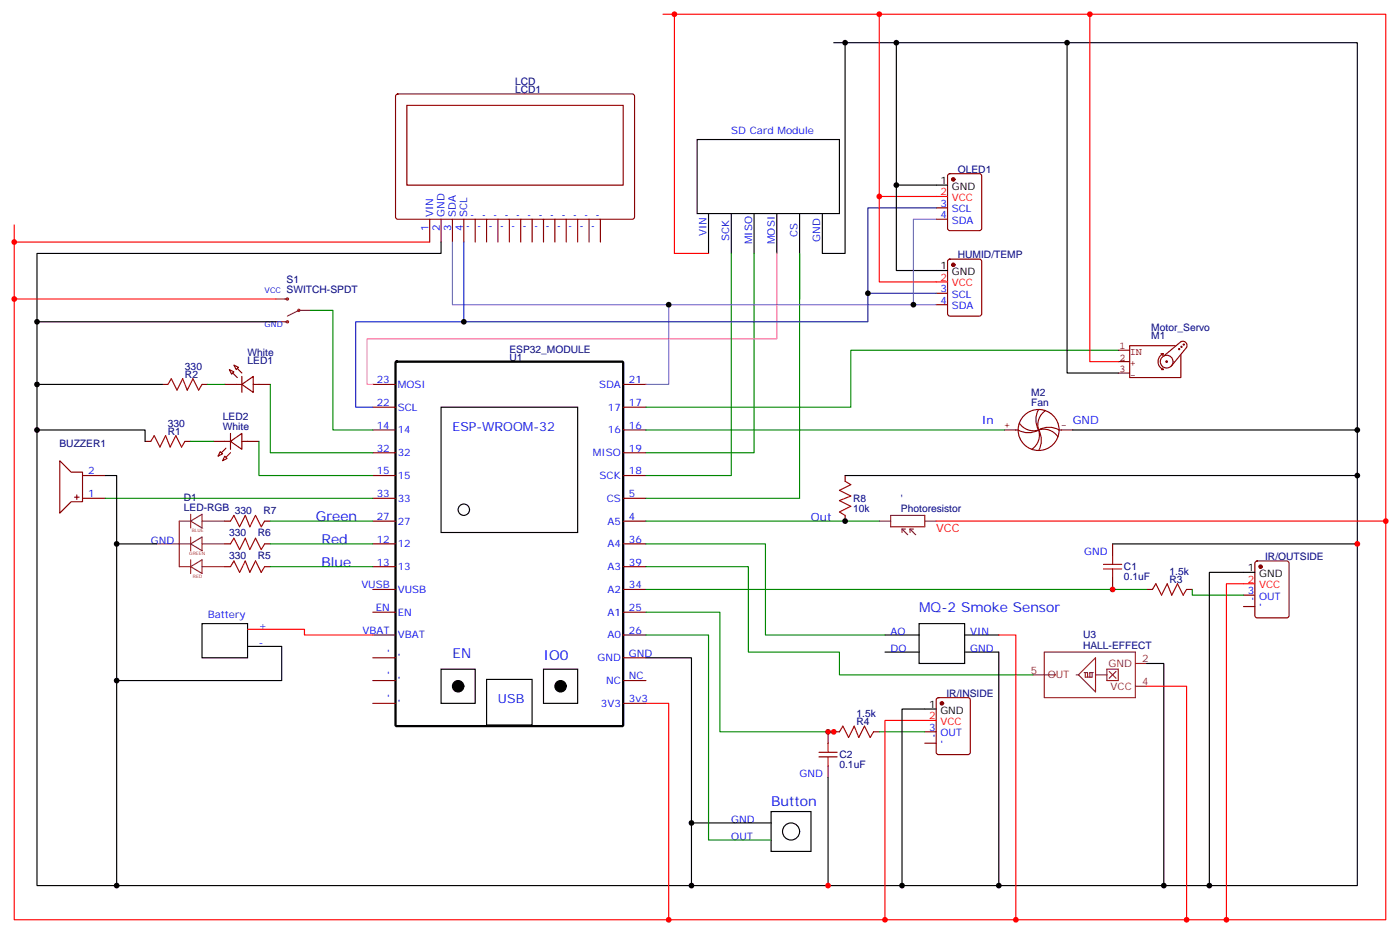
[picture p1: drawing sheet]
<svg xmlns="http://www.w3.org/2000/svg" width="434mm" height="289mm" viewBox="0 0 434 289" stroke-linecap="round" stroke-linejoin="round" font-family="sans-serif">
<g fill="none" stroke="#000" stroke-width=".35">
<path d="M258.4 13.2h162.3v261.1h-206.4M261.9 13.2v65.3h-7v-12.4M277.8 13.2v44.1h15.9M330.7 13.2v102.3h15.9M216.1 43.2h44.1v22.9h-44.1zM277.8 57.3v26.5h15.9M136.7 75v3.5h-125.2v195.8h202.8v-70.6h-14.1M219.6 66.1v12.4M226.7 66.1v12.4M233.7 66.1v12.4M240.8 66.1v12.4M247.8 66.1v12.4"/>
<path d="M11.5 99.7h74M11.5 119.1h38.8M11.5 133.2h33.5v3.5M136.7 126.1h42.3v38.8h-42.3zM332.5 133.2h88.2M32.6 147.3h3.6v127M261.9 147.3h158.8M36.2 168.5h12.3M344.8 168.5h75.9M388.9 177.3h-14.1v97M62.6 193.1h14.1v10.6h-14.1zM274.3 196.7h10.6"/>
<path d="M284.9 193.1h14.1v12.4h-14.1zM299 196.7h10.6M76.7 200.2h10.6v10.6h-51.1M136.7 207.3h10.6v10.5h-10.6zM150.8 210.4h14.1v14.1h-14.1zM168.5 207.3h10.5v10.5h-10.5zM274.3 202h10.6M290.2 219.6h-10.6v54.7M299 202h10.6v72.3M355.4 205.5h5.3v68.8M214.3 254.9h24.7M239 251.4h12.4v12.3h-12.4z"/>
<path d="M256.6 240.8v33.5"/>
<circle cx="143.8" cy="157.9" r="1.76"/>
<circle cx="245.2" cy="257.5" r="2.65"/>
</g>
<path d="M122.6 112.2l.3-.2h69.9l.3 .2v112.3l-.1 .3-70.1 .1-.3-.2z" fill="none" stroke="#000" stroke-width=".71"/>
<g fill="none" stroke="#870000" stroke-width=".35">
<path d="M122.8 29.3l.5-.2 72.9 .1 .5 .6-.1 37.7-.6 .4-73-.1-.4-.6v-37.4zM126.1 32.6h67v24.7h-67zM293.9 54l.5-.2h9.2l.6 .4 .1 16.5-.5 .7h-9.4l-.7-.4v-16.5zM133.2 67.9v7.1M136.7 67.9v7.1M140.2 67.9v7.1M143.8 67.9v7.1M147.3 67.9v7.1M150.8 67.9v7.1M154.3 67.9v7.1M157.9 67.9v7.1M161.4 67.9v7.1"/>
<path d="M164.9 67.9v7.1M168.5 67.9v7.1M172 67.9v7.1M175.5 67.9v7.1M179 67.9v7.1M182.6 67.9v7.1M186.1 67.9v7.1M290.2 64.4h3.5M290.2 67.9h3.5M290.2 90.8h3.5M290.2 94.4h3.5M293.9 80.5l.5-.2h9.2l.6 .4 .1 16.5-.5 .6-9.4 .1-.7-.5v-16.4z"/>
<path d="M50.3 119.1h1.7M62.6 119.1h1.8M69.7 119.1h5.3M71.1 114.5l1.4 .7-.7 .7zM72.5 113.1l1.4 .7-.7 .7zM75 119.1l3.5-2.5v4.9zM75 116.6v4.9M78.5 119.1h5.3M115.5 119.1h7.1M193.1 119.1h7.1M45 136.7h1.7M57.3 136.7h1.8"/>
<path d="M66.1 136.7h5.3M68.3 139.9l.7 .7-1.4 .7zM71.4 136.7l3.6-2.5v5zM71.4 134.2v5M75 136.7h5.3M115.5 133.2h7.1M115.5 126.1h7.1M193.1 133.2h7.1M193.1 126.1h7.1M18.5 142.7l3.5 3.5h3.6v9.2h-3.6l-3.5 3.5zM23.1 154h1.4M23.8 153.3v1.4"/>
<path d="M25.6 154.3h7M25.6 147.3h7M69.7 141.3l.7 .7-1.4 .7zM115.5 154.3h7.1M115.5 147.3h7.1M115.5 140.2h7.1M193.1 154.3h7.1M193.1 147.3h7.1M193.1 140.2h7.1M261.9 147.3v1.7M261.9 159.6v1.8M69.7 175.5h1.7"/>
<path d="M69.7 168.5h1.7M69.7 161.4h1.7M82 175.5h1.8M82 168.5h1.8M82 161.4h1.8M115.5 175.5h7.1M115.5 168.5h7.1M115.5 161.4h7.1M193.1 175.5h7.1M193.1 168.5h7.1M193.1 161.4h7.1M344.8 168.5v3.5"/>
<path d="M344.8 179v3.6M389.2 173.9l.4-.2h9.2l.7 .5v16.5l-.4 .6-9.5 .1-.6-.5-.1-16.5zM115.5 196.7h7.1M115.5 189.6h7.1M115.5 182.6h7.1M193.1 196.7h7.1M193.1 189.6h7.1M193.1 182.6h7.1M355.4 182.6h1.8M367.8 182.6h1.7M385.4 184.3h3.5M385.4 187.9h3.5"/>
<path d="M115.5 217.8h7.1M115.5 210.8h7.1M115.5 203.7h7.1M193.1 217.8h7.1M193.1 210.8h7.1M193.1 203.7h7.1M290.4 216.3l.5-.2h9.1l.7 .4v16.5l-.4 .7h-9.4l-.7-.4v-16.5zM256.6 226.7v3.5M256.6 237.2v3.6M258.4 226.7h1.8M270.8 226.7h1.7M286.6 226.7h3.6"/>
<path d="M286.6 230.2h3.6"/>
</g>
<g fill="#000" stroke="#000" stroke-width=".35">
<circle cx="142" cy="212.5" r="1.76"/>
<circle cx="173.7" cy="212.5" r="1.76"/>
</g>
<g fill="#870000" stroke="#870000" stroke-width=".35">
<path d="M70 138.8l-1.4 1.4z"/>
<path d="M71.4 140.2l-1.4 1.4z"/>
<path d="M72.1 115.5l1.5 1.4z"/>
<path d="M73.6 114.1l1.4 1.4z"/>
<circle cx="295.5" cy="55.6" r=".53"/>
<circle cx="295.5" cy="82" r=".53"/>
<circle cx="291.9" cy="217.8" r=".53"/>
<circle cx="390.7" cy="175.5" r=".53"/>
</g>
<g fill="none" stroke="#f00" stroke-width=".35">
<path d="M205.5 4.4h224v280.5h-222.2v-67.1h-7.1M209 4.4v74.1h10.6M272.5 4.4v56.5h21.2M337.8 4.4v107.6h8.8M4.4 69.7v215.2h202.9M4.4 75h128.8M272.5 60.9v26.4h21.2M4.4 92.6h81.1M290.2 161.4h139.3M76.7 194.9h17.7v1.8h21.1M309.6 196.7h5.3v88.2M388.9 180.8h-8.8v104.1"/>
<path d="M355.4 212.5h12.4v72.4M290.2 223.1h-15.9v61.8"/>
</g>
<g fill="none" stroke="#8c2424" stroke-width=".35">
<path d="M85.5 92.6h3.6M85.5 99.7h3.6M96.1 96.1h-3.5l-3.5 1.8M59.1 159.3v4.2M276 159.6h10.6v3.6h-10.6zM48.5 168.5h10.6M59.1 161.4h-3.5v14.1h3.5M59.1 161.4l3.5-2.1v4.2zM59.1 168.5l3.5-2.2v4.3zM59.1 175.5l3.5-2.1v4.2zM59.1 166.3v4.3M59.1 173.4v4.2"/>
<path d="M62.6 161.4h7.1M62.6 175.5h7.1M62.6 168.5h7.1M272.5 161.4h3.5M279.6 163.9l1.7 1.7M279.6 163.9h1M279.6 163.9v1M282 163.9l1.8 1.7M282 163.9v1M282 163.9h1.1M286.6 161.4h3.6M320.1 209h7.1"/>
<path d="M323.7 202h28.2v14.1h-28.2zM333.6 209h.7M334.3 209l5.2-5.3v10.6zM336 208.3h1.1v1.4M336.4 208.3v1.4h2.1v-1.4M338.8 208.3h-1v1.4M339.5 209h3.6M343.1 207.3h3.5v3.5h-3.5zM343.8 208l2.1 2.1M345.9 208l-2.1 2.1M351.9 205.5h3.5M351.9 212.5h3.5"/>
<circle cx="89.1" cy="92.6" r=".35"/>
<circle cx="89.1" cy="99.7" r=".35"/>
<circle cx="92.6" cy="96.1" r=".35"/>
</g>
<g fill="none" stroke="#850000" stroke-width=".35">
<path d="M346.6 108.5h3.5M346.6 112h3.5M346.6 115.5h3.5M359.8 109.5h.7M360 114.5h.5M360.4 113.9l.1 .6M360.5 109.5l-.1 .6M360.5 109.5a2.68 2.68 0 0 0-1.6 2.5 2.68 2.68 0 0 0 1.6 2.5M360.7 110.2l5.3-4.4a1.31 1.31 0 0 1 1.5 .3 1.31 1.31 0 0 1 .3 1.5l-4.8 5.8M361.8 112l-.2-.2-.2 .2 .4 .2M363.6 112a1.98 1.98 0 0 0-2.9-1.7 1.98 1.98 0 0 0-.2 3.4 1.98 1.98 0 0 0 3.1-1.5M364.2 107.1h-14.1v9.8h15.9v-7"/>
<path d="M365.7 108.1l-.2-.1-.2 .1 .3 .1M366.4 107.4l-.2-.2-.2 .2 .3 .1M367.1 106.7l-.2-.2-.2 .2 .3 .1M311.3 133.2h4.3M315.6 133.2a6.4 6.4 0 0 0 6.3 0 6.5 6.5 0 0 1 0 6.3M315.9 131a5.3 5.3 0 0 0 6 2.2M321.9 133.2a5.3 5.3 0 0 1 6 2.1M321.9 133.2a5.3 5.3 0 0 1-2.1 6M322.1 126.8a6.4 6.4 0 0 1 5.4 9.3 6.4 6.4 0 0 1-10.7 .8 6.4 6.4 0 0 1 4.1-10l1-.1a6.5 6.5 0 0 0 0 6.4M324 127.2a5.3 5.3 0 0 0-2.1 6M328.3 133.2h4.2M328.3 133.2a6.5 6.5 0 0 0-6.4 0"/>
</g>
<g fill="none" stroke="#a10000" stroke-width=".35">
<path d="M52 119.1l1.1-1.8 1.8 3.5 1.7-3.5 1.4 3.5 1.8-3.5 1.8 3.5 1-1.7M46.7 136.7l1.1-1.8 1.8 3.6 1.7-3.6 1.4 3.6 1.8-3.6 1.8 3.6 1-1.8M261.9 149l1.8 1.1-3.5 1.8 3.5 1.7-3.5 1.4 3.5 1.8-3.5 1.8 1.7 1M71.4 175.5l1.1-1.8 1.8 3.6 1.7-3.6 1.4 3.6 1.8-3.6 1.8 3.6 1-1.8M71.4 168.5l1.1-1.8 1.8 3.5 1.7-3.5 1.4 3.5 1.8-3.5 1.8 3.5 1-1.7M71.4 161.4l1.1-1.8 1.8 3.6 1.7-3.6 1.4 3.6 1.8-3.6 1.8 3.6 1-1.8M342 174.8h5.7M342 176.2h5.7M344.8 172v2.8M344.8 176.2v2.8M357.2 182.6l1-1.8 1.8 3.5 1.8-3.5 1.4 3.5 1.7-3.5 1.8 3.5 1.1-1.7M253.8 233h5.7"/>
<path d="M253.8 234.4h5.7M256.6 230.2v2.8M256.6 234.4v2.8M260.2 226.7l1-1.8 1.8 3.5 1.8-3.5 1.4 3.5 1.7-3.5 1.8 3.5 1.1-1.7"/>
</g>
<g fill="none" stroke="#008700" stroke-width=".35">
<path d="M226.7 78.5v68.8h-26.5M233.7 78.5v61.7h-33.5M96.1 96.1h7.1v37.1h12.3M247.8 92.6v-14.1v75.8h-47.6M64.4 119.1h5.3M83.8 119.1v21.1h31.7M346.6 108.5h-82.9v17.6h-63.5M59.1 136.7h7M80.3 136.7v10.6h35.2M200.2 133.2h111.1M32.6 154.3h82.9M83.8 161.4h31.7"/>
<path d="M83.8 168.5h31.7M83.8 175.5h31.7M200.2 175.5h31.8v26.5h28.2v7h59.9M200.2 168.5h37v28.2h37.1M200.2 161.4h72.3M200.2 189.6h22.9v37.1h35.3h-1.8M200.2 182.6h155.2M200.2 196.7h19.4v63.5h19.4M369.5 182.6v1.7h15.9M272.5 226.7h14.1"/>
</g>
<path d="M240.8 78.5v26.5h-127v14.1h1.7" fill="none" stroke="#f6c" stroke-width=".35"/>
<path d="M140.2 75v19.4h67.1M290.2 67.9h-7.1v26.5M290.2 94.4h-82.9v24.7h-7.1" fill="none" stroke="#93c" stroke-width=".35"/>
<path d="M143.8 75v24.7h-33.6v26.4h5.3" fill="none" stroke="#03c" stroke-width=".35"/>
<path d="M290.2 64.4h-21.2v26.4M290.2 90.8h-21.2v8.9h-125.2" fill="none" stroke="#039" stroke-width=".35"/>
<g fill="#c00">
<circle cx="256.6" cy="226.7" r=".88"/>
<circle cx="258.4" cy="226.7" r=".88"/>
<circle cx="344.8" cy="182.6" r=".88"/>
</g>
<g fill="#000">
<circle cx="214.3" cy="274.3" r=".88"/>
<circle cx="279.6" cy="274.3" r=".88"/>
<circle cx="309.6" cy="274.3" r=".88"/>
<circle cx="360.7" cy="274.3" r=".88"/>
<circle cx="374.8" cy="274.3" r=".88"/>
</g>
<g fill="#f00">
<circle cx="380.1" cy="284.9" r=".88"/>
<circle cx="367.8" cy="284.9" r=".88"/>
<circle cx="314.9" cy="284.9" r=".88"/>
<circle cx="274.3" cy="284.9" r=".88"/>
</g>
<circle cx="207.3" cy="284.9" r=".88" fill="#c00"/>
<circle cx="420.7" cy="133.2" r=".88" fill="#000"/>
<g fill="#f00">
<circle cx="429.5" cy="161.4" r=".88"/>
<circle cx="420.7" cy="168.5" r=".88"/>
</g>
<g fill="#000">
<circle cx="143.8" cy="99.7" r=".88"/>
<circle cx="207.3" cy="94.4" r=".88"/>
<circle cx="269" cy="90.8" r=".88"/>
<circle cx="214.3" cy="254.9" r=".88"/>
</g>
<circle cx="272.5" cy="4.4" r=".88" fill="#f00"/>
<g fill="#000">
<circle cx="277.8" cy="13.2" r=".88"/>
<circle cx="277.8" cy="57.3" r=".88"/>
</g>
<g fill="#f00">
<circle cx="272.5" cy="60.9" r=".88"/>
<circle cx="209" cy="4.4" r=".88"/>
</g>
<g fill="#000">
<circle cx="261.9" cy="13.2" r=".88"/>
<circle cx="330.7" cy="13.2" r=".88"/>
<circle cx="36.2" cy="274.3" r=".88"/>
</g>
<circle cx="337.8" cy="4.4" r=".88" fill="#f00"/>
<g fill="#000">
<circle cx="11.5" cy="99.7" r=".88"/>
<circle cx="11.5" cy="119.1" r=".88"/>
<circle cx="11.5" cy="133.2" r=".88"/>
</g>
<g fill="#f00">
<circle cx="4.4" cy="92.6" r=".88"/>
<circle cx="4.4" cy="75" r=".88"/>
<circle cx="256.6" cy="274.3" r=".88"/>
</g>
<g fill="#000">
<circle cx="283.1" cy="94.4" r=".88"/>
<circle cx="420.7" cy="147.3" r=".88"/>
<circle cx="36.2" cy="168.5" r=".88"/>
<circle cx="261.9" cy="161.4" r=".88"/>
<circle cx="36.2" cy="210.8" r=".88"/>
</g>
<g font-size="4.2" fill="#00f">
<text x="97.9" y="161.4">Green</text>
<text x="99.7" y="168.5">Red</text>
<text x="99.7" y="175.5">Blue</text>
<text x="284.9" y="189.6">MQ-2 Smoke Sensor</text>
<text x="140.2" y="203.7">EN</text>
<text x="168.5" y="204.4">IO0</text>
<text x="239" y="249.6">Button</text>
</g>
<g font-size="3.9" fill="#00f">
<text x="140.2" y="133.4">ESP-WROOM-32</text>
<text x="154.3" y="217.8">USB</text>
</g>
<g font-size="3.5" fill="#00f">
<text x="304.3" y="131.4">In</text>
<text x="332.5" y="131.4">GND</text>
<text x="251.4" y="161.4">Out</text>
</g>
<text font-size="3.5" fill="#f00" x="290.2" y="164.9">VCC</text>
<g font-size="3.2" fill="#000080">
<text x="159.6" y="26.3">LCD</text>
<text x="159.6" y="28.8">LCD1</text>
<text x="296.9" y="53.4">OLED1</text>
<text x="296.9" y="79.9">HUMID/TEMP</text>
<text x="88.8" y="87.6">S1</text>
<text x="88.8" y="90.8">SWITCH-SPDT</text>
<text x="356.8" y="102.5">Motor_Servo</text>
<text x="356.8" y="105">M1</text>
<text x="76.7" y="110.2">White</text>
<text x="76.7" y="112.7">LED1</text>
<text x="157.9" y="109.2">ESP32_MODULE</text>
<text x="157.9" y="111.7">U1</text>
<text x="57.3" y="114.5">330</text>
<text x="57.3" y="116.9">R2</text>
<text x="319.6" y="125.8">Fan</text>
<text x="319.6" y="122.6">M2</text>
<text x="69.1" y="129.9">LED2</text>
<text x="52" y="132.1">330</text>
<text x="52" y="134.6">R1</text>
<text x="69.1" y="133.2">White</text>
<text x="18.4" y="138.5">BUZZER1</text>
<text x="57" y="155">D1</text>
<text x="264.4" y="155.5">R8</text>
<text x="279.2" y="155.4">'</text>
<text x="57" y="158.2">LED-RGB</text>
<text x="72.7" y="159">330</text>
<text x="81.7" y="159">R7</text>
<text x="264.4" y="158.7">10k</text>
<text x="279.2" y="158.6">Photoresistor</text>
<text x="71" y="166.1">330</text>
<text x="79.9" y="166.1">R6</text>
<text x="71" y="173.2">330</text>
<text x="79.9" y="173.2">R5</text>
<text x="392.1" y="173.4">IR/OUTSIDE</text>
<text x="348.4" y="179.7">0.1uF</text>
<text x="348.4" y="176.6">C1</text>
<text x="362.5" y="178">1.5k</text>
<text x="362.5" y="180.4">R3</text>
<text x="335.7" y="197.7">U3</text>
<text x="335.7" y="200.9">HALL-EFFECT</text>
<text x="293.3" y="215.7">IR/INSIDE</text>
<text x="265.5" y="222.1">1.5k</text>
<text x="265.5" y="224.5">R4</text>
<text x="260.2" y="237.9">0.1uF</text>
<text x="260.2" y="234.8">C2</text>
</g>
<g font-size="3.2" fill="#00f">
<text x="226.7" y="41.5">SD Card Module</text>
<text x="291.5" y="64">3</text>
<text x="295" y="65.8">SCL</text>
<text x="132.8" y="71.7" transform="rotate(-90 132.8 71.7)">1</text>
<text x="134.2" y="67.2" transform="rotate(-90 134.2 67.2)">VIN</text>
<text x="136.3" y="71.7" transform="rotate(-90 136.3 71.7)">2</text>
<text x="137.8" y="67.2" transform="rotate(-90 137.8 67.2)">GND</text>
<text x="139.9" y="71.7" transform="rotate(-90 139.9 71.7)">3</text>
<text x="141.3" y="67.2" transform="rotate(-90 141.3 67.2)">SDA</text>
<text x="143.4" y="71.7" transform="rotate(-90 143.4 71.7)">4</text>
<text x="144.8" y="67.2" transform="rotate(-90 144.8 67.2)">SCL</text>
<text x="146.9" y="70.5" transform="rotate(-90 146.9 70.5)">'</text>
<text x="148.3" y="67.2" transform="rotate(-90 148.3 67.2)">'</text>
<text x="150.5" y="70.5" transform="rotate(-90 150.5 70.5)">'</text>
<text x="151.9" y="67.2" transform="rotate(-90 151.9 67.2)">'</text>
<text x="154" y="70.5" transform="rotate(-90 154 70.5)">'</text>
<text x="155.4" y="67.2" transform="rotate(-90 155.4 67.2)">'</text>
<text x="157.5" y="70.5" transform="rotate(-90 157.5 70.5)">'</text>
<text x="158.9" y="67.2" transform="rotate(-90 158.9 67.2)">'</text>
<text x="161" y="70.5" transform="rotate(-90 161 70.5)">'</text>
<text x="162.5" y="67.2" transform="rotate(-90 162.5 67.2)">'</text>
<text x="164.6" y="70.5" transform="rotate(-90 164.6 70.5)">'</text>
<text x="166" y="67.2" transform="rotate(-90 166 67.2)">'</text>
<text x="168.1" y="70.5" transform="rotate(-90 168.1 70.5)">'</text>
<text x="169.5" y="67.2" transform="rotate(-90 169.5 67.2)">'</text>
<text x="171.6" y="70.5" transform="rotate(-90 171.6 70.5)">'</text>
<text x="173" y="67.2" transform="rotate(-90 173 67.2)">'</text>
<text x="175.2" y="70.5" transform="rotate(-90 175.2 70.5)">'</text>
<text x="176.6" y="67.2" transform="rotate(-90 176.6 67.2)">'</text>
<text x="178.7" y="70.5" transform="rotate(-90 178.7 70.5)">'</text>
<text x="180.1" y="67.2" transform="rotate(-90 180.1 67.2)">'</text>
<text x="182.2" y="70.5" transform="rotate(-90 182.2 70.5)">'</text>
<text x="183.6" y="67.2" transform="rotate(-90 183.6 67.2)">'</text>
<text x="185.7" y="70.5" transform="rotate(-90 185.7 70.5)">'</text>
<text x="187.1" y="67.2" transform="rotate(-90 187.1 67.2)">'</text>
<text x="291.5" y="67.6">4</text>
<text x="295" y="69.3">SDA</text>
<text x="219" y="73.2" transform="rotate(-90 219 73.2)">VIN</text>
<text x="226" y="74.7" transform="rotate(-90 226 74.7)">SCK</text>
<text x="233.1" y="75.7" transform="rotate(-90 233.1 75.7)">MISO</text>
<text x="240.1" y="75.6" transform="rotate(-90 240.1 75.6)">MOSI</text>
<text x="247.2" y="73.6" transform="rotate(-90 247.2 73.6)">CS</text>
<text x="254.3" y="74.9" transform="rotate(-90 254.3 74.9)">GND</text>
<text x="291.5" y="90.5">3</text>
<text x="291.5" y="94">4</text>
<text x="295" y="92.3">SCL</text>
<text x="295" y="95.8">SDA</text>
<text x="116.8" y="118.7">23</text>
<text x="194.9" y="118.7">21</text>
<text x="116.8" y="125.8">22</text>
<text x="123.3" y="120.1">MOSI</text>
<text x="185.7" y="120.1">SDA</text>
<text x="194.9" y="125.8">17</text>
<text x="123.3" y="127.2">SCL</text>
<text x="188.4" y="127.2">17</text>
<text x="116.8" y="132.8">14</text>
<text x="123.3" y="134.2">14</text>
<text x="188.4" y="134.2">16</text>
<text x="194.9" y="132.8">16</text>
<text x="116.8" y="139.9">32</text>
<text x="123.3" y="141.3">32</text>
<text x="183.8" y="141.3">MISO</text>
<text x="194.9" y="139.9">19</text>
<text x="27.3" y="146.9">2</text>
<text x="116.8" y="146.9">15</text>
<text x="123.3" y="148.3">15</text>
<text x="185.9" y="148.3">SCK</text>
<text x="194.9" y="146.9">18</text>
<text x="27.3" y="154">1</text>
<text x="116.8" y="154">33</text>
<text x="123.3" y="155.4">33</text>
<text x="188.1" y="155.4">CS</text>
<text x="194.9" y="154">5</text>
<text x="116.8" y="161">27</text>
<text x="194.9" y="161">4</text>
<text x="123.3" y="162.5">27</text>
<text x="188.3" y="162.5">A5</text>
<text x="46.7" y="168.5">GND</text>
<text x="116.8" y="168.1">12</text>
<text x="123.3" y="169.5">12</text>
<text x="188.3" y="169.5">A4</text>
<text x="194.9" y="168.1">36</text>
<text x="336" y="172">GND</text>
<text x="116.8" y="175.2">13</text>
<text x="123.3" y="176.6">13</text>
<text x="188.3" y="176.6">A3</text>
<text x="194.9" y="175.2">39</text>
<text x="112" y="182.2">VUSB</text>
<text x="123.3" y="183.6">VUSB</text>
<text x="188.3" y="183.6">A2</text>
<text x="194.9" y="182.2">34</text>
<text x="386.7" y="184">3</text>
<text x="390.2" y="185.7">OUT</text>
<text x="64.4" y="191.4">Battery</text>
<text x="116.4" y="189.3">EN</text>
<text x="123.3" y="190.7">EN</text>
<text x="188.3" y="190.7">A1</text>
<text x="194.9" y="189.3">25</text>
<text x="387.9" y="187.5">'</text>
<text x="390.2" y="189.3">'</text>
<text x="80.3" y="194.9">+</text>
<text x="112.4" y="196.3">VBAT</text>
<text x="123.3" y="197.7">VBAT</text>
<text x="188.3" y="197.7">A0</text>
<text x="194.9" y="196.3">26</text>
<text x="276" y="196.7">AO</text>
<text x="300.7" y="196.7">VIN</text>
<text x="80.3" y="200.2">-</text>
<text x="120" y="203.4">'</text>
<text x="194.9" y="203.4">GND</text>
<text x="276" y="202">DO</text>
<text x="300.7" y="202">GND</text>
<text x="123.3" y="204.8">'</text>
<text x="185.2" y="204.8">GND</text>
<text x="120" y="210.4">'</text>
<text x="123.3" y="211.8">'</text>
<text x="187.9" y="211.8">NC</text>
<text x="194.9" y="210.4">NC</text>
<text x="120" y="217.5">'</text>
<text x="123.3" y="218.9">'</text>
<text x="186.2" y="218.9">3V3</text>
<text x="194.9" y="217.5">3v3</text>
<text x="288" y="226.3">3</text>
<text x="289.1" y="229.8">'</text>
<text x="291.5" y="228.1">OUT</text>
<text x="291.5" y="231.6">'</text>
<text x="247.8" y="240.8">GND</text>
<text x="226.7" y="254.9">GND</text>
<text x="226.7" y="260.2">OUT</text>
</g>
<g font-size="3.2">
<text x="291.5" y="57">1</text>
<text x="295" y="58.7">GND</text>
<text x="291.5" y="83.4">1</text>
<text x="295" y="85.2">GND</text>
<text x="386.7" y="176.9">1</text>
<text x="390.2" y="178.7">GND</text>
<text x="288" y="219.3">1</text>
<text x="291.5" y="221">GND</text>
</g>
<g font-size="3.2" fill="#f00">
<text x="291.5" y="60.5">2</text>
<text x="295" y="62.3">VCC</text>
<text x="291.5" y="87">2</text>
<text x="295" y="88.7">VCC</text>
<text x="386.7" y="180.4">2</text>
<text x="390.2" y="182.2">VCC</text>
<text x="288" y="222.8">2</text>
<text x="291.5" y="224.5">VCC</text>
</g>
<g font-size="3.2" fill="#840000">
<text x="347" y="108.1">1</text>
<text x="347" y="111.7">2</text>
<text x="350.2" y="110">IN</text>
<text x="350.2" y="113.5">+</text>
<text x="347" y="115.2">3</text>
<text x="350.2" y="117">-</text>
<text x="311.2" y="132.5">+</text>
<text x="328.8" y="132.5">-</text>
</g>
<g font-size="3.2" fill="#8d2323">
<text x="319.5" y="208.7">5</text>
<text x="343.6" y="206.6">GND</text>
<text x="354" y="205.1">2</text>
<text x="324.7" y="210.1">OUT</text>
<text x="344.2" y="213.6">VCC</text>
<text x="354" y="212.2">4</text>
</g>
<g font-size="2.5" fill="#00f">
<text x="82" y="90.8">VCC</text>
<text x="82" y="101.4">GND</text>
</g>
<g font-size="1.4" fill="#8d2323">
<text x="59.5" y="164.9">BLUE</text>
<text x="58.7" y="172">GREEN</text>
<text x="59.8" y="179">RED</text>
</g>
</svg>
